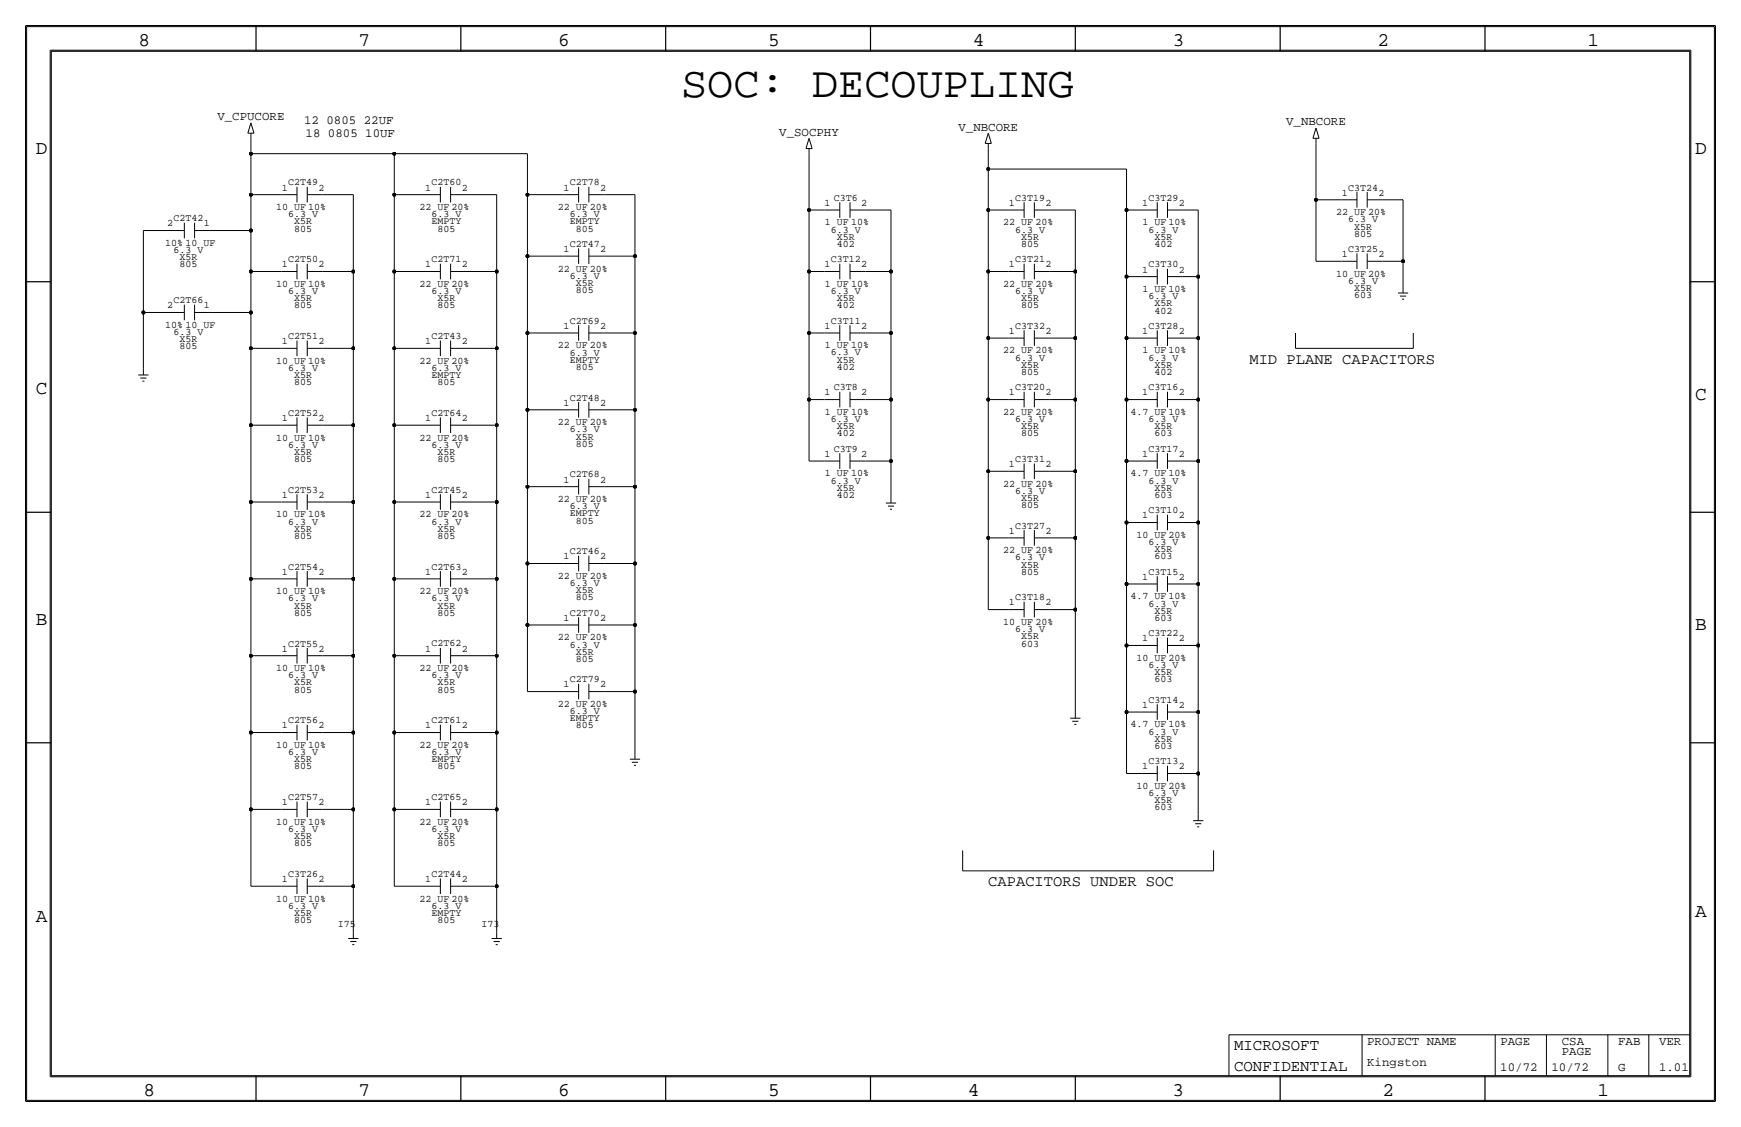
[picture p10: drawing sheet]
<svg xmlns="http://www.w3.org/2000/svg" width="432mm" height="279mm" viewBox="0 0 432 279" stroke-linecap="round" stroke-linejoin="round" font-family="sans-serif">
<!-- layer: Nets -->
<g fill="none" stroke="#000" stroke-width=".25">
<path d="M62.2 34.3v3.8zM62.2 38.1v10.2zM62.2 38.1h35.6zM97.8 38.1h33zM97.8 38.1v10.2zM130.8 38.1v10.2zM200.7 38.1v14zM245.1 36.8v5.1zM326.4 35.6v13.9zM35.6 57.1v20.4zM35.6 57.2h6.3zM52.1 57.2h10.1z"/>
<path d="M62.2 48.3h7.6zM62.2 48.3v8.8zM62.2 57.2v10.1zM80 48.3h7.6zM87.6 48.3v19zM97.8 48.3h7.6zM97.8 48.3v19zM115.6 48.3h7.6zM123.2 48.3v19zM130.8 48.3h8.9zM130.8 48.3v15.2zM149.9 48.3h7.6z"/>
<path d="M157.5 48.3v15.2zM200.7 52.1h3.8zM200.7 52.1v15.2zM214.6 52.1h6.4zM221 52.1v15.2zM245.1 41.9h34.3zM245.1 41.9v10.2zM245.1 52.1v15.2zM245.1 52.1h5.1zM260.3 52.1h6.4zM266.7 52.1v15.2zM279.4 52.1h3.8z"/>
<path d="M279.4 41.9v10.2zM279.4 52.1v16.5zM293.4 52.1h3.8zM297.2 52.1v16.5zM326.4 49.5h6.3zM326.4 49.5v15.3zM342.9 49.5h5.1zM348 49.5v15.3zM35.6 77.5v13.9zM35.6 77.5h6.3zM52.1 77.5h10.1zM62.2 67.3v10.2z"/>
<path d="M62.2 77.5v8.9zM62.2 67.3h7.6zM80 67.3h7.6zM87.6 67.3v19.1zM97.8 67.3h7.6zM97.8 67.3v19.1zM115.6 67.3h7.6zM123.2 67.3v19.1zM130.8 63.5h8.9zM130.8 63.5v19zM149.9 63.5h7.6zM157.5 63.5v19z"/>
<path d="M200.7 67.3h3.8zM200.7 67.3v15.2zM214.6 67.3h6.4zM221 67.3v15.2zM245.1 67.3h5.1zM245.1 67.3v16.5zM260.3 67.3h6.4zM266.7 67.3v16.5zM279.4 68.6h3.8zM279.4 68.6v15.2zM293.4 68.6h3.8zM297.2 68.6v15.2z"/>
<path d="M326.4 64.8h6.3zM342.9 64.8h5.1zM348 64.8v6.3zM62.2 86.4h7.6zM62.2 86.4v19zM80 86.4h7.6zM87.6 86.4v19zM97.8 86.4h7.6zM97.8 86.4v19zM115.6 86.4h7.6zM123.2 86.4v19zM130.8 82.5h8.9z"/>
<path d="M130.8 82.5v19.1zM149.9 82.5h7.6zM157.5 82.5v19.1zM200.7 82.5h3.8zM200.7 99.1h3.8zM200.7 82.5v16.6zM200.7 99.1v15.2zM214.6 99.1h6.4zM214.6 82.5h6.4zM221 99.1v15.2zM221 82.5v16.6zM245.1 83.8v15.3z"/>
<path d="M245.1 99.1h5.1zM245.1 99.1v17.7zM245.1 83.8h5.1zM260.3 99.1h6.4zM260.3 83.8h6.4zM266.7 99.1v17.7zM266.7 83.8v15.3zM279.4 83.8h3.8zM279.4 99.1h3.8zM279.4 83.8v15.3zM279.4 99.1v15.2zM293.4 99.1h3.8z"/>
<path d="M293.4 83.8h3.8zM297.2 99.1v15.2zM297.2 83.8v15.3zM321.3 86.4h29.2zM321.3 82.5v3.9zM350.5 82.5v3.9zM62.2 105.4v19.1zM62.2 105.4h7.6zM80 105.4h7.6zM87.6 105.4v19.1zM97.8 105.4h7.6zM97.8 105.4v19.1z"/>
<path d="M115.6 105.4h7.6zM123.2 105.4v19.1zM130.8 101.6h8.9zM130.8 101.6v19.1zM149.9 101.6h7.6zM157.5 101.6v19.1zM200.7 114.3h3.8zM214.6 114.3h6.4zM221 114.3v8.9zM245.1 116.8h5.1zM245.1 116.8v16.5zM260.3 116.8h6.4z"/>
<path d="M266.7 116.8v16.5zM279.4 114.3h3.8zM279.4 114.3v15.2zM293.4 114.3h3.8zM297.2 114.3v15.2zM62.2 124.5h7.6zM62.2 124.5v19zM80 124.5h7.6zM87.6 124.5v19zM97.8 124.5h7.6zM97.8 124.5v19zM115.6 124.5h7.6z"/>
<path d="M123.2 124.5v19zM130.8 120.7h8.9zM130.8 120.6v19.1zM130.8 139.7h8.9zM130.8 139.7v15.2zM149.9 139.7h7.6zM149.9 120.7h7.6zM157.5 139.7v15.2zM157.5 120.6v19.1zM245.1 133.3v17.8zM245.1 133.3h5.1zM260.3 133.3h6.4z"/>
<path d="M266.7 133.3v17.8zM279.4 129.5h3.8zM279.4 129.5v15.3zM293.4 129.5h3.8zM297.2 129.5v15.3zM62.2 143.5v19.1zM62.2 143.5h7.6zM80 143.5h7.6zM87.6 143.5v19.1zM97.8 143.5h7.6zM97.8 143.5v19.1zM115.6 143.5h7.6z"/>
<path d="M123.2 143.5v19.1zM130.8 154.9h8.9zM130.8 154.9v16.5zM149.9 154.9h7.6zM157.5 154.9v16.5zM245.1 151.1h5.1zM260.3 151.1h6.4zM266.7 151.1v25.4zM279.4 144.8h3.8zM279.4 144.8v15.2zM293.4 144.8h3.8zM297.2 144.8v15.2z"/>
<path d="M62.2 162.6h7.6zM62.2 162.6v19zM80 162.6h7.6zM87.6 162.6v19zM97.8 162.6h7.6zM97.8 162.6v19zM115.6 162.6h7.6zM123.2 162.6v19zM130.8 171.4h8.9zM149.9 171.4h7.6zM157.5 171.4v15.3zM279.4 160h3.8z"/>
<path d="M279.4 176.5h3.8zM279.4 160v16.5zM279.4 176.5v15.3zM293.4 176.5h3.8zM293.4 160h3.8zM297.2 176.5v15.3zM297.2 160v16.5zM62.2 181.6h7.6zM62.2 181.6v19.1zM80 181.6h7.6zM87.6 181.6v19.1zM97.8 181.6h7.6z"/>
<path d="M97.8 181.6v19.1zM115.6 181.6h7.6zM123.2 181.6v19.1zM279.4 191.8h3.8zM293.4 191.8h3.8zM297.2 191.8v10.1zM62.2 200.7h7.6zM62.2 200.7v19zM62.2 219.7h7.6zM80 219.7h7.6zM80 200.7h7.6zM87.6 200.7v19z"/>
<path d="M87.6 219.7v11.4zM97.8 200.7h7.6zM97.8 200.7v19zM97.8 219.7h7.6zM115.6 200.7h7.6zM115.6 219.7h7.6zM123.2 200.7v19zM123.2 219.7v11.4zM238.8 210.8v5.1zM238.8 215.9h62.2zM301 210.8v5.1z"/>
</g>
<g fill="#000" stroke="#000" stroke-width=".25">
<circle cx="62.2" cy="38.1" r=".41"/>
<circle cx="97.8" cy="38.1" r=".41"/>
<circle cx="62.2" cy="57.2" r=".41"/>
<circle cx="62.2" cy="48.3" r=".41"/>
<circle cx="97.8" cy="48.3" r=".41"/>
<circle cx="130.8" cy="48.3" r=".41"/>
<circle cx="200.7" cy="52.1" r=".41"/>
<circle cx="245.1" cy="52.1" r=".41"/>
<circle cx="245.1" cy="41.9" r=".41"/>
<circle cx="279.4" cy="52.1" r=".41"/>
<circle cx="326.4" cy="49.5" r=".41"/>
<circle cx="35.6" cy="77.5" r=".41"/>
<circle cx="62.2" cy="77.5" r=".41"/>
<circle cx="62.2" cy="67.3" r=".41"/>
<circle cx="87.6" cy="67.3" r=".41"/>
<circle cx="97.8" cy="67.3" r=".41"/>
<circle cx="123.2" cy="67.3" r=".41"/>
<circle cx="130.8" cy="63.5" r=".41"/>
<circle cx="157.5" cy="63.5" r=".41"/>
<circle cx="200.7" cy="67.3" r=".41"/>
<circle cx="221" cy="67.3" r=".41"/>
<circle cx="245.1" cy="67.3" r=".41"/>
<circle cx="266.7" cy="67.3" r=".41"/>
<circle cx="279.4" cy="68.6" r=".41"/>
<circle cx="297.2" cy="68.6" r=".41"/>
<circle cx="348" cy="64.8" r=".41"/>
<circle cx="62.2" cy="86.4" r=".41"/>
<circle cx="87.6" cy="86.4" r=".41"/>
<circle cx="97.8" cy="86.4" r=".41"/>
<circle cx="123.2" cy="86.4" r=".41"/>
<circle cx="130.8" cy="82.6" r=".41"/>
<circle cx="157.5" cy="82.6" r=".41"/>
<circle cx="200.7" cy="99.1" r=".41"/>
<circle cx="200.7" cy="82.6" r=".41"/>
<circle cx="221" cy="99.1" r=".41"/>
<circle cx="221" cy="82.6" r=".41"/>
<circle cx="245.1" cy="83.8" r=".41"/>
<circle cx="245.1" cy="99.1" r=".41"/>
<circle cx="266.7" cy="99.1" r=".41"/>
<circle cx="266.7" cy="83.8" r=".41"/>
<circle cx="279.4" cy="83.8" r=".41"/>
<circle cx="279.4" cy="99.1" r=".41"/>
<circle cx="297.2" cy="83.8" r=".41"/>
<circle cx="297.2" cy="99.1" r=".41"/>
<circle cx="62.2" cy="105.4" r=".41"/>
<circle cx="87.6" cy="105.4" r=".41"/>
<circle cx="97.8" cy="105.4" r=".41"/>
<circle cx="123.2" cy="105.4" r=".41"/>
<circle cx="130.8" cy="101.6" r=".41"/>
<circle cx="157.5" cy="101.6" r=".41"/>
<circle cx="221" cy="114.3" r=".41"/>
<circle cx="245.1" cy="116.8" r=".41"/>
<circle cx="266.7" cy="116.8" r=".41"/>
<circle cx="279.4" cy="114.3" r=".41"/>
<circle cx="297.2" cy="114.3" r=".41"/>
<circle cx="62.2" cy="124.5" r=".41"/>
<circle cx="87.6" cy="124.5" r=".41"/>
<circle cx="97.8" cy="124.5" r=".41"/>
<circle cx="123.2" cy="124.5" r=".41"/>
<circle cx="130.8" cy="139.7" r=".41"/>
<circle cx="130.8" cy="120.7" r=".41"/>
<circle cx="157.5" cy="120.7" r=".41"/>
<circle cx="157.5" cy="139.7" r=".41"/>
<circle cx="245.1" cy="133.4" r=".41"/>
<circle cx="266.7" cy="133.4" r=".41"/>
<circle cx="279.4" cy="129.5" r=".41"/>
<circle cx="297.2" cy="129.5" r=".41"/>
<circle cx="62.2" cy="143.5" r=".41"/>
<circle cx="87.6" cy="143.5" r=".41"/>
<circle cx="97.8" cy="143.5" r=".41"/>
<circle cx="123.2" cy="143.5" r=".41"/>
<circle cx="130.8" cy="154.9" r=".41"/>
<circle cx="157.5" cy="154.9" r=".41"/>
<circle cx="266.7" cy="151.1" r=".41"/>
<circle cx="279.4" cy="144.8" r=".41"/>
<circle cx="297.2" cy="144.8" r=".41"/>
<circle cx="62.2" cy="162.6" r=".41"/>
<circle cx="87.6" cy="162.6" r=".41"/>
<circle cx="97.8" cy="162.6" r=".41"/>
<circle cx="123.2" cy="162.6" r=".41"/>
<circle cx="157.5" cy="171.5" r=".41"/>
<circle cx="279.4" cy="160" r=".41"/>
<circle cx="279.4" cy="176.5" r=".41"/>
<circle cx="297.2" cy="160" r=".41"/>
<circle cx="297.2" cy="176.5" r=".41"/>
<circle cx="62.2" cy="181.6" r=".41"/>
<circle cx="87.6" cy="181.6" r=".41"/>
<circle cx="97.8" cy="181.6" r=".41"/>
<circle cx="123.2" cy="181.6" r=".41"/>
<circle cx="297.2" cy="191.8" r=".41"/>
<circle cx="62.2" cy="200.7" r=".41"/>
<circle cx="87.6" cy="200.7" r=".41"/>
<circle cx="87.6" cy="219.7" r=".41"/>
<circle cx="97.8" cy="200.7" r=".41"/>
<circle cx="123.2" cy="200.7" r=".41"/>
<circle cx="123.2" cy="219.7" r=".41"/>
</g>
<!-- layer: Components -->
<g fill="none" stroke="#000" stroke-width=".25">
<path d="M61.5 33h1.5zM62.2 33v1.3zM62.2 30.5l.8 2.5zM62.2 30.5l-.7 2.5zM199.9 36.8h1.5zM200.7 36.8v1.3zM200.7 34.3l.7 2.5zM200.7 34.3l-.8 2.5zM244.3 35.6h1.6zM245.1 35.6v1.2zM245.1 33l.8 2.6zM245.1 33l-.8 2.6z"/>
<path d="M325.6 34.3h1.6zM326.4 31.8l.8 2.5zM326.4 31.8l-.8 2.5zM326.4 34.3v1.3zM41.9 57.2h3.8zM45.7 55.2v3.9zM48.3 55.2v3.9zM48.3 57.2h3.8zM69.9 48.3h3.8zM73.7 46.3v3.9zM76.2 48.3h3.8zM76.2 46.3v3.9z"/>
<path d="M105.4 48.3h3.8zM109.2 46.3v3.9zM111.8 48.3h3.8zM111.8 46.3v3.9zM139.7 48.3h3.8zM143.5 46.3v3.9zM146.1 48.3h3.8zM146.1 46.3v3.9zM204.5 52.1h3.8zM208.3 50.1v3.9zM210.8 52.1h3.8zM210.8 50.1v3.9z"/>
<path d="M250.2 52.1h3.8zM254 50.1v3.9zM256.5 52.1h3.8zM256.5 50.1v3.9zM283.2 52.1h3.8zM287 50.1v3.9zM289.6 52.1h3.8zM289.6 50.1v3.9zM332.7 49.5h3.9zM336.5 47.6v3.9zM339.1 49.5h3.8zM339.1 47.6v3.9z"/>
<path d="M41.9 77.5h3.8zM45.7 75.5v3.9zM48.3 75.5v3.9zM48.3 77.5h3.8zM69.9 67.3h3.8zM73.7 65.4v3.8zM76.2 67.3h3.8zM76.2 65.4v3.8zM105.4 67.3h3.8zM109.2 65.4v3.8zM111.8 67.3h3.8zM111.8 65.4v3.8z"/>
<path d="M139.7 63.5h3.8zM143.5 61.6v3.8zM146.1 63.5h3.8zM146.1 61.6v3.8zM204.5 67.3h3.8zM208.3 65.4v3.8zM210.8 67.3h3.8zM210.8 65.4v3.8zM250.2 67.3h3.8zM254 65.4v3.8zM256.5 67.3h3.8zM256.5 65.4v3.8z"/>
<path d="M283.2 68.6h3.8zM287 66.6v3.9zM289.6 68.6h3.8zM289.6 66.6v3.9zM332.7 64.8h3.9zM336.5 62.8v3.9zM339.1 64.8h3.8zM339.1 62.8v3.9zM346.7 72.6h2.5zM347.2 73.4h1.5zM347.7 74.2h.5zM348 71.1v1.5z"/>
<path d="M34.3 93h2.5zM34.8 93.7h1.5zM35.3 94.5h.5zM35.6 91.4v1.6zM69.8 86.4h3.9zM73.7 84.4v3.9zM76.2 86.4h3.8zM76.2 84.4v3.9zM105.4 86.4h3.8zM109.2 84.4v3.9zM111.8 86.4h3.8zM111.8 84.4v3.9z"/>
<path d="M139.7 82.6h3.8zM143.5 80.6v3.9zM143.5 99.7v3.8zM146.1 82.6h3.8zM146.1 80.6v3.9zM146.1 99.7v3.8zM204.5 99.1h3.8zM204.5 82.6h3.8zM208.3 97.1v3.9zM208.3 80.6v3.9zM210.8 99.1h3.8zM210.8 97.1v3.9z"/>
<path d="M210.8 82.6h3.8zM210.8 80.6v3.9zM250.2 99.1h3.8zM250.2 83.8h3.8zM254 97.1v3.9zM254 81.9v3.9zM256.5 99.1h3.8zM256.5 97.1v3.9zM256.5 83.8h3.8zM256.5 81.9v3.9zM283.2 83.8h3.8zM283.2 99.1h3.8z"/>
<path d="M287 81.9v3.9zM287 97.1v3.9zM289.6 83.8h3.8zM289.6 81.9v3.9zM289.6 99.1h3.8zM289.6 97.1v3.9zM69.8 105.4h3.9zM73.7 103.5v3.8zM76.2 105.4h3.8zM76.2 103.5v3.8zM105.4 105.4h3.8zM109.2 103.5v3.8z"/>
<path d="M111.8 105.4h3.8zM111.8 103.5v3.8zM139.7 101.6h3.8zM143.5 118.7v3.9zM146 118.7v3.9zM146.1 101.6h3.8zM204.5 114.3h3.8zM208.3 112.4v3.8zM210.8 114.3h3.8zM210.8 112.4v3.8zM250.2 116.8h3.8zM254 114.9v3.9z"/>
<path d="M256.5 116.8h3.8zM256.5 114.9v3.9zM283.2 114.3h3.8zM287 112.4v3.8zM289.6 114.3h3.8zM289.6 112.4v3.8zM69.8 124.5h3.9zM73.7 122.5v3.9zM76.2 124.5h3.8zM76.2 122.5v3.9zM105.4 124.5h3.8zM109.2 122.5v3.9z"/>
<path d="M111.8 124.5h3.8zM111.8 122.5v3.9zM139.7 120.7h3.8zM139.7 139.7h3.8zM143.5 137.8v3.8zM146 120.7h3.9zM146.1 139.7h3.8zM146.1 137.8v3.8zM219.7 124.7h2.6zM220.2 125.5h1.5zM220.7 126.2h.5zM221 123.2v1.5z"/>
<path d="M250.2 133.4h3.8zM254 131.4v3.9zM256.5 133.4h3.9zM256.5 131.4v3.9zM283.2 129.5h3.8zM287 127.6v3.9zM289.6 129.5h3.8zM289.6 127.6v3.9zM69.8 143.5h3.9zM73.7 141.6v3.8zM76.2 143.5h3.8zM76.2 141.6v3.8z"/>
<path d="M105.4 143.5h3.8zM109.2 141.6v3.8zM111.8 143.5h3.8zM111.8 141.6v3.8zM139.7 154.9h3.8zM143.5 153v3.9zM146.1 154.9h3.8zM146.1 153v3.9zM250.2 151.1h3.8zM254 149.2v3.9zM256.5 151.1h3.9zM256.5 149.2v3.9z"/>
<path d="M283.2 144.8h3.8zM287 158.1v3.9zM287 142.8v3.9zM289.6 158.1v3.9zM289.6 144.8h3.8zM289.6 142.8v3.9zM69.9 162.6h3.8zM73.7 179.7v3.8zM73.7 160.6v3.9zM76.2 179.7v3.8zM76.2 162.6h3.8zM76.2 160.6v3.9z"/>
<path d="M105.4 162.6h3.8zM109.2 160.6v3.9zM109.2 179.7v3.8zM111.8 162.6h3.8zM111.8 160.6v3.9zM111.8 179.7v3.8zM139.7 171.5h3.8zM143.5 169.5v3.9zM146 171.5h3.9zM146 169.5v3.9zM265.4 178.1h2.6zM265.9 178.8h1.6z"/>
<path d="M266.4 179.6h.6zM266.7 176.5v1.6zM283.2 160h3.8zM283.2 176.5h3.8zM287 174.6v3.9zM289.6 160h3.8zM289.6 176.5h3.8zM289.6 174.6v3.9zM69.8 181.6h3.9zM73.7 198.7v3.9zM76.2 181.6h3.8zM76.2 198.7v3.9z"/>
<path d="M105.4 181.6h3.8zM109.2 198.7v3.9zM111.8 181.6h3.8zM111.8 198.7v3.9zM156.2 188.2h2.6zM156.7 189h1.5zM157.2 189.7h.5zM157.5 186.7v1.5zM283.2 191.8h3.8zM287 189.8v3.9zM289.6 191.8h3.8zM289.6 189.8v3.9z"/>
<path d="M69.8 219.7h3.9zM69.9 200.7h3.8zM73.7 217.8v3.8zM76.2 219.7h3.8zM76.2 217.8v3.8zM76.2 200.7h3.8zM105.4 200.7h3.8zM105.4 219.7h3.8zM109.2 217.8v3.8zM111.8 200.7h3.8zM111.8 219.7h3.8zM111.8 217.8v3.8z"/>
<path d="M295.9 203.5h2.5zM296.4 204.2h1.5zM296.9 205h.5zM297.2 201.9v1.6zM86.4 232.7h2.5zM86.9 233.4h1.5zM87.4 234.2h.5zM87.6 231.1v1.6zM121.9 232.7h2.6zM122.4 233.4h1.6zM122.9 234.2h.5zM123.2 231.1v1.6z"/>
</g>
<!-- layer: Page Border and Title Block -->
<g fill="none" stroke="#000" stroke-width=".3">
<path d="M6.4 6.4h419.1zM6.4 6.4v266.7zM12.7 12.7h406.4zM12.7 12.7v254zM63.5 6.4v6.3zM114.3 6.4v6.3zM165.1 6.4v6.3zM215.9 6.4v6.3zM266.7 6.4v6.3zM317.5 6.4v6.3zM368.3 6.4v6.3zM419.1 12.7v254z"/>
<path d="M425.5 6.4v266.7zM6.4 69.9h6.3zM419.1 69.9h6.4zM6.4 127h6.3zM419.1 127h6.4zM6.4 184.2h6.3zM419.1 184.2h6.4zM6.4 273.1h419.1zM12.7 266.7h406.4zM63.5 266.7v6.4zM114.3 266.7v6.4zM165.1 266.7v6.4z"/>
<path d="M215.9 266.7v6.4zM266.7 266.7v6.4zM317.5 266.7v6.4zM368.3 266.7v6.4z"/>
</g>
<g fill="none" stroke="#000" stroke-width=".25">
<path d="M6.6 6.6h418.6zM6.6 6.6v266.2zM12.4 12.4v254.6zM12.4 12.4h407zM419.4 12.4v254.6zM425.2 6.6v266.2zM304.8 256.5v10.2zM304.8 256.5h114.3zM337.8 256.5v10.2zM370.8 256.5v10.2zM383.5 256.5v10.2zM398.8 256.5v10.2z"/>
<path d="M408.9 256.5v10.2zM6.6 272.8h418.6zM12.4 267h407z"/>
</g>
<text font-size="10.8" x="168.9" y="24.1">SOC: DECOUPLING</text>
<g font-size="4.8">
<text x="34.3" y="11.4">8</text>
<text x="88.9" y="11.4">7</text>
<text x="138.5" y="11.4">6</text>
<text x="190.5" y="11.4">5</text>
<text x="241.3" y="11.4">4</text>
<text x="290.8" y="11.4">3</text>
<text x="341.6" y="11.4">2</text>
<text x="393.7" y="11.4">1</text>
<text x="8.9" y="38.1">D</text>
<text x="420.4" y="38.1">D</text>
<text x="8.9" y="97.8">C</text>
<text x="420.4" y="99.1">C</text>
<text x="8.9" y="154.9">B</text>
<text x="420.4" y="156.2">B</text>
<text x="420.4" y="227.3">A</text>
<text x="8.9" y="228.6">A</text>
<text x="35.6" y="271.8">8</text>
<text x="88.9" y="271.8">7</text>
<text x="138.4" y="271.8">6</text>
<text x="190.5" y="271.8">5</text>
<text x="240" y="271.8">4</text>
<text x="290.8" y="271.8">3</text>
<text x="342.9" y="271.8">2</text>
<text x="396.2" y="271.8">1</text>
</g>
<g font-size="3.9">
<text x="306.1" y="260.4">MICROSOFT</text>
<text x="306.1" y="265.4">CONFIDENTIAL</text>
</g>
<g font-size="3.8">
<text x="309.9" y="90.2">MID PLANE CAPACITORS</text>
<text x="245.1" y="219.7">CAPACITORS UNDER SOC</text>
</g>
<g font-size="3.1">
<text x="53.9" y="29.8">V_CPUCORE</text>
<text x="75.4" y="30.7">12 0805 22UF</text>
<text x="75.8" y="34.1">18 0805 10UF</text>
<text x="193.3" y="33.6">V_SOCPHY</text>
<text x="237.7" y="32.4">V_NBCORE</text>
<text x="319" y="31.1">V_NBCORE</text>
<text x="339.1" y="259.1">PROJECT NAME</text>
<text x="372.1" y="259.1">PAGE</text>
<text x="387.4" y="259.1">CSA</text>
<text x="387.4" y="261.6">PAGE</text>
<text x="401.3" y="259.1">FAB</text>
<text x="411.5" y="259.1">VER</text>
<text x="339.1" y="264.2">Kingston</text>
<text x="372.1" y="265.4">10/72</text>
<text x="384.8" y="265.4">10/72</text>
<text x="401.3" y="265.4">G</text>
<text x="411.5" y="265.4">1.01</text>
</g>
<g font-size="2.5">
<text x="69.9" y="47.2">1</text>
<text x="71.5" y="46">C2T49</text>
<text x="79" y="47.2">2</text>
<text x="105.5" y="47.2">1</text>
<text x="107" y="46">C2T60</text>
<text x="114.6" y="47.2">2</text>
<text x="139.7" y="47.2">1</text>
<text x="141.3" y="46">C2T78</text>
<text x="148.8" y="47.2">2</text>
<text x="334.4" y="47.2">C3T24</text>
<text x="68.5" y="52.1">10 UF 10%</text>
<text x="71.5" y="53.8">6.3 V</text>
<text x="104.1" y="52.1">22 UF 20%</text>
<text x="107" y="53.9">6.3 V</text>
<text x="138.4" y="52.1">22 UF 20%</text>
<text x="141.3" y="53.8">6.3 V</text>
<text x="204.5" y="51">1</text>
<text x="206.8" y="49.8">C3T6</text>
<text x="213.6" y="51">2</text>
<text x="250.2" y="51">1</text>
<text x="251.8" y="49.8">C3T19</text>
<text x="259.3" y="51">2</text>
<text x="283.3" y="51.1">1</text>
<text x="284.8" y="49.8">C3T29</text>
<text x="292.4" y="51.1">2</text>
<text x="331.4" y="53.3">22 UF 20%</text>
<text x="332.8" y="48.5">1</text>
<text x="341.9" y="48.5">2</text>
<text x="41.4" y="56.1">2</text>
<text x="43" y="54.9">C2T42</text>
<text x="50.6" y="56.1">1</text>
<text x="73" y="57.4">805</text>
<text x="73" y="55.6">X5R</text>
<text x="107" y="55.6">EMPTY</text>
<text x="108.5" y="57.4">805</text>
<text x="141.3" y="55.6">EMPTY</text>
<text x="142.8" y="57.4">805</text>
<text x="204.6" y="55.9">1 UF 10%</text>
<text x="206.1" y="57.7">6.3 V</text>
<text x="207.6" y="59.4">X5R</text>
<text x="248.8" y="55.9">22 UF 20%</text>
<text x="251.8" y="57.6">6.3 V</text>
<text x="253.3" y="59.4">X5R</text>
<text x="283.4" y="55.9">1 UF 10%</text>
<text x="284.8" y="57.7">6.3 V</text>
<text x="286.3" y="59.4">X5R</text>
<text x="334.4" y="55.1">6.3 V</text>
<text x="335.8" y="56.9">X5R</text>
<text x="335.8" y="58.7">805</text>
<text x="41" y="61">10% 10 UF</text>
<text x="43" y="62.7">6.3 V</text>
<text x="44.5" y="64.5">X5R</text>
<text x="71.5" y="65">C2T50</text>
<text x="107" y="65">C2T71</text>
<text x="139.7" y="62.5">1</text>
<text x="141.3" y="61.2">C2T47</text>
<text x="148.9" y="62.5">2</text>
<text x="206.1" y="65">C3T12</text>
<text x="207.6" y="61.2">402</text>
<text x="251.8" y="65">C3T21</text>
<text x="253.3" y="61.2">805</text>
<text x="286.3" y="61.2">402</text>
<text x="332.8" y="63.8">1</text>
<text x="334.4" y="62.5">C3T25</text>
<text x="341.9" y="63.8">2</text>
<text x="44.5" y="66.3">805</text>
<text x="68.5" y="71.1">10 UF 10%</text>
<text x="69.9" y="66.3">1</text>
<text x="79" y="66.3">2</text>
<text x="104.1" y="71.1">22 UF 20%</text>
<text x="105.5" y="66.3">1</text>
<text x="114.6" y="66.3">2</text>
<text x="138.4" y="67.3">22 UF 20%</text>
<text x="141.3" y="69.1">6.3 V</text>
<text x="142.8" y="70.9">X5R</text>
<text x="204.5" y="66.3">1</text>
<text x="204.6" y="71.1">1 UF 10%</text>
<text x="213.6" y="66.3">2</text>
<text x="248.8" y="71.1">22 UF 20%</text>
<text x="250.2" y="66.3">1</text>
<text x="259.3" y="66.3">2</text>
<text x="283.3" y="67.6">1</text>
<text x="284.8" y="66.3">C3T30</text>
<text x="292.4" y="67.6">2</text>
<text x="331.4" y="68.6">10 UF 20%</text>
<text x="334.4" y="70.4">6.3 V</text>
<text x="41.4" y="76.4">2</text>
<text x="43" y="75.2">C2T66</text>
<text x="50.6" y="76.4">1</text>
<text x="71.5" y="72.9">6.3 V</text>
<text x="73" y="76.4">805</text>
<text x="73" y="74.7">X5R</text>
<text x="107" y="72.9">6.3 V</text>
<text x="108.5" y="76.4">805</text>
<text x="108.5" y="74.7">X5R</text>
<text x="142.8" y="72.6">805</text>
<text x="206.1" y="72.9">6.3 V</text>
<text x="207.6" y="74.7">X5R</text>
<text x="207.6" y="76.4">402</text>
<text x="251.8" y="72.9">6.3 V</text>
<text x="253.3" y="76.4">805</text>
<text x="253.3" y="74.7">X5R</text>
<text x="283.4" y="72.4">1 UF 10%</text>
<text x="284.8" y="74.2">6.3 V</text>
<text x="286.3" y="77.7">402</text>
<text x="286.3" y="75.9">X5R</text>
<text x="335.8" y="72.1">X5R</text>
<text x="335.8" y="73.9">603</text>
<text x="41" y="81.3">10% 10 UF</text>
<text x="43" y="83.1">6.3 V</text>
<text x="139.7" y="81.5">1</text>
<text x="141.3" y="80.3">C2T69</text>
<text x="148.8" y="81.5">2</text>
<text x="204.5" y="81.5">1</text>
<text x="206.1" y="80.3">C3T11</text>
<text x="213.6" y="81.5">2</text>
<text x="250.2" y="82.8">1</text>
<text x="251.8" y="81.5">C3T32</text>
<text x="259.3" y="82.8">2</text>
<text x="283.3" y="82.8">1</text>
<text x="284.8" y="81.5">C3T28</text>
<text x="292.4" y="82.8">2</text>
<text x="44.5" y="86.6">805</text>
<text x="44.5" y="84.8">X5R</text>
<text x="69.9" y="85.3">1</text>
<text x="71.5" y="84.1">C2T51</text>
<text x="79" y="85.3">2</text>
<text x="105.5" y="85.3">1</text>
<text x="107" y="84.1">C2T43</text>
<text x="114.6" y="85.3">2</text>
<text x="138.4" y="86.4">22 UF 20%</text>
<text x="141.3" y="88.1">6.3 V</text>
<text x="141.3" y="89.9">EMPTY</text>
<text x="204.6" y="86.4">1 UF 10%</text>
<text x="206.1" y="88.1">6.3 V</text>
<text x="207.6" y="89.9">X5R</text>
<text x="248.8" y="87.6">22 UF 20%</text>
<text x="251.8" y="89.4">6.3 V</text>
<text x="283.4" y="87.6">1 UF 10%</text>
<text x="284.8" y="89.4">6.3 V</text>
<text x="68.5" y="90.2">10 UF 10%</text>
<text x="71.5" y="92">6.3 V</text>
<text x="73" y="93.7">X5R</text>
<text x="73" y="95.5">805</text>
<text x="104.1" y="90.2">22 UF 20%</text>
<text x="107" y="92">6.3 V</text>
<text x="107" y="93.7">EMPTY</text>
<text x="108.5" y="95.5">805</text>
<text x="142.8" y="91.7">805</text>
<text x="207.6" y="91.7">402</text>
<text x="253.3" y="91.2">X5R</text>
<text x="253.3" y="93">805</text>
<text x="286.3" y="93">402</text>
<text x="286.3" y="91.2">X5R</text>
<text x="139.7" y="100.6">1</text>
<text x="141.3" y="99.3">C2T48</text>
<text x="148.9" y="100.6">2</text>
<text x="204.5" y="98">1</text>
<text x="206.8" y="96.8">C3T8</text>
<text x="213.6" y="98">2</text>
<text x="250.2" y="98">1</text>
<text x="251.8" y="96.8">C3T20</text>
<text x="259.3" y="98">2</text>
<text x="283.3" y="98">1</text>
<text x="284.8" y="96.8">C3T16</text>
<text x="292.4" y="98">2</text>
<text x="69.9" y="104.4">1</text>
<text x="71.5" y="103.1">C2T52</text>
<text x="79" y="104.4">2</text>
<text x="105.5" y="104.4">1</text>
<text x="107" y="103.1">C2T64</text>
<text x="114.6" y="104.4">2</text>
<text x="138.4" y="105.4">22 UF 20%</text>
<text x="141.3" y="107.2">6.3 V</text>
<text x="204.6" y="102.9">1 UF 10%</text>
<text x="206.1" y="104.6">6.3 V</text>
<text x="207.6" y="106.4">X5R</text>
<text x="248.8" y="102.9">22 UF 20%</text>
<text x="251.8" y="104.6">6.3 V</text>
<text x="253.3" y="106.4">X5R</text>
<text x="280.4" y="102.9">4.7 UF 10%</text>
<text x="284.8" y="104.7">6.3 V</text>
<text x="286.3" y="106.4">X5R</text>
<text x="68.5" y="109.2">10 UF 10%</text>
<text x="71.5" y="111">6.3 V</text>
<text x="73" y="112.8">X5R</text>
<text x="104.1" y="109.2">22 UF 20%</text>
<text x="107" y="111">6.3 V</text>
<text x="108.5" y="112.8">X5R</text>
<text x="142.8" y="109">X5R</text>
<text x="142.8" y="110.7">805</text>
<text x="204.5" y="113.3">1</text>
<text x="206.8" y="112">C3T9</text>
<text x="207.6" y="108.2">402</text>
<text x="213.6" y="113.3">2</text>
<text x="253.3" y="108.2">805</text>
<text x="283.3" y="113.3">1</text>
<text x="284.8" y="112">C3T17</text>
<text x="286.3" y="108.2">603</text>
<text x="292.4" y="113.3">2</text>
<text x="73" y="114.6">805</text>
<text x="108.5" y="114.6">805</text>
<text x="139.7" y="119.6">1</text>
<text x="141.3" y="118.4">C2T68</text>
<text x="148.8" y="119.6">2</text>
<text x="204.6" y="118.1">1 UF 10%</text>
<text x="206.1" y="119.9">6.3 V</text>
<text x="250.2" y="115.8">1</text>
<text x="251.8" y="114.6">C3T31</text>
<text x="259.3" y="115.8">2</text>
<text x="280.4" y="118.1">4.7 UF 10%</text>
<text x="284.8" y="119.9">6.3 V</text>
<text x="69.9" y="123.4">1</text>
<text x="71.5" y="122.2">C2T53</text>
<text x="79" y="123.4">2</text>
<text x="105.5" y="123.4">1</text>
<text x="107" y="122.2">C2T45</text>
<text x="114.6" y="123.4">2</text>
<text x="138.4" y="124.5">22 UF 20%</text>
<text x="207.6" y="123.4">402</text>
<text x="207.6" y="121.7">X5R</text>
<text x="248.8" y="120.6">22 UF 20%</text>
<text x="251.8" y="122.4">6.3 V</text>
<text x="253.3" y="126">805</text>
<text x="253.3" y="124.2">X5R</text>
<text x="286.3" y="121.7">X5R</text>
<text x="286.3" y="123.4">603</text>
<text x="68.5" y="128.3">10 UF 10%</text>
<text x="71.5" y="130.1">6.3 V</text>
<text x="73" y="131.8">X5R</text>
<text x="104.1" y="128.3">22 UF 20%</text>
<text x="107" y="130.1">6.3 V</text>
<text x="108.5" y="131.8">X5R</text>
<text x="141.3" y="126.2">6.3 V</text>
<text x="141.3" y="128">EMPTY</text>
<text x="142.8" y="129.8">805</text>
<text x="251.8" y="131.1">C3T27</text>
<text x="283.3" y="128.5">1</text>
<text x="284.8" y="127.3">C3T10</text>
<text x="292.4" y="128.5">2</text>
<text x="73" y="133.6">805</text>
<text x="108.5" y="133.6">805</text>
<text x="141.3" y="137.4">C2T46</text>
<text x="248.8" y="137.2">22 UF 20%</text>
<text x="250.2" y="132.3">1</text>
<text x="259.3" y="132.3">2</text>
<text x="281.9" y="133.4">10 UF 20%</text>
<text x="284.8" y="135.1">6.3 V</text>
<text x="286.3" y="136.9">X5R</text>
<text x="69.9" y="142.5">1</text>
<text x="71.5" y="141.2">C2T54</text>
<text x="79" y="142.5">2</text>
<text x="105.5" y="142.5">1</text>
<text x="107" y="141.2">C2T63</text>
<text x="114.6" y="142.5">2</text>
<text x="138.4" y="143.5">22 UF 20%</text>
<text x="139.7" y="138.7">1</text>
<text x="148.9" y="138.7">2</text>
<text x="251.8" y="138.9">6.3 V</text>
<text x="253.3" y="142.5">805</text>
<text x="253.3" y="140.7">X5R</text>
<text x="283.3" y="143.8">1</text>
<text x="284.8" y="142.5">C3T15</text>
<text x="286.3" y="138.7">603</text>
<text x="292.4" y="143.8">2</text>
<text x="68.5" y="147.3">10 UF 10%</text>
<text x="71.5" y="149.1">6.3 V</text>
<text x="104.1" y="147.3">22 UF 20%</text>
<text x="107" y="149.1">6.3 V</text>
<text x="141.3" y="145.3">6.3 V</text>
<text x="142.8" y="147.1">X5R</text>
<text x="142.8" y="148.8">805</text>
<text x="251.8" y="148.8">C3T18</text>
<text x="280.4" y="148.6">4.7 UF 10%</text>
<text x="73" y="150.9">X5R</text>
<text x="73" y="152.7">805</text>
<text x="108.5" y="150.9">X5R</text>
<text x="108.5" y="152.7">805</text>
<text x="139.7" y="153.9">1</text>
<text x="141.3" y="152.7">C2T70</text>
<text x="148.9" y="153.9">2</text>
<text x="248.8" y="154.9">10 UF 20%</text>
<text x="250.2" y="150.1">1</text>
<text x="259.3" y="150.1">2</text>
<text x="284.8" y="150.4">6.3 V</text>
<text x="286.3" y="152.1">X5R</text>
<text x="286.3" y="153.9">603</text>
<text x="69.9" y="161.5">1</text>
<text x="71.5" y="160.3">C2T55</text>
<text x="79" y="161.5">2</text>
<text x="105.5" y="161.5">1</text>
<text x="107" y="160.3">C2T62</text>
<text x="114.6" y="161.5">2</text>
<text x="138.4" y="158.8">22 UF 20%</text>
<text x="141.3" y="160.5">6.3 V</text>
<text x="251.8" y="156.7">6.3 V</text>
<text x="253.3" y="160.3">603</text>
<text x="253.3" y="158.5">X5R</text>
<text x="283.3" y="159">1</text>
<text x="284.8" y="157.7">C3T22</text>
<text x="292.4" y="159">2</text>
<text x="68.5" y="166.4">10 UF 10%</text>
<text x="104.1" y="166.4">22 UF 20%</text>
<text x="142.8" y="162.3">X5R</text>
<text x="142.8" y="164.1">805</text>
<text x="281.9" y="163.8">10 UF 20%</text>
<text x="284.8" y="165.6">6.3 V</text>
<text x="286.3" y="167.4">X5R</text>
<text x="71.5" y="168.1">6.3 V</text>
<text x="73" y="169.9">X5R</text>
<text x="73" y="171.7">805</text>
<text x="107" y="168.2">6.3 V</text>
<text x="108.5" y="169.9">X5R</text>
<text x="108.5" y="171.7">805</text>
<text x="139.7" y="170.4">1</text>
<text x="141.3" y="169.2">C2T79</text>
<text x="148.8" y="170.4">2</text>
<text x="286.3" y="169.2">603</text>
<text x="71.5" y="179.3">C2T56</text>
<text x="107" y="179.3">C2T61</text>
<text x="138.4" y="175.3">22 UF 20%</text>
<text x="141.3" y="177">6.3 V</text>
<text x="141.3" y="178.8">EMPTY</text>
<text x="283.3" y="175.5">1</text>
<text x="284.8" y="174.2">C3T14</text>
<text x="292.4" y="175.5">2</text>
<text x="68.5" y="185.4">10 UF 10%</text>
<text x="69.9" y="180.6">1</text>
<text x="79" y="180.6">2</text>
<text x="104.1" y="185.4">22 UF 20%</text>
<text x="105.4" y="180.6">1</text>
<text x="114.6" y="180.6">2</text>
<text x="142.8" y="180.6">805</text>
<text x="280.4" y="180.3">4.7 UF 10%</text>
<text x="284.8" y="182.1">6.3 V</text>
<text x="286.3" y="183.9">X5R</text>
<text x="286.3" y="185.7">603</text>
<text x="71.5" y="187.2">6.3 V</text>
<text x="73" y="189">X5R</text>
<text x="73" y="190.8">805</text>
<text x="107" y="187.2">6.3 V</text>
<text x="107" y="189">EMPTY</text>
<text x="108.5" y="190.8">805</text>
<text x="283.3" y="190.8">1</text>
<text x="284.8" y="189.5">C3T13</text>
<text x="292.4" y="190.8">2</text>
<text x="281.9" y="195.6">10 UF 20%</text>
<text x="284.8" y="197.4">6.3 V</text>
<text x="69.9" y="199.6">1</text>
<text x="71.5" y="198.4">C2T57</text>
<text x="79" y="199.6">2</text>
<text x="105.5" y="199.6">1</text>
<text x="107" y="198.4">C2T65</text>
<text x="114.6" y="199.6">2</text>
<text x="286.3" y="199.1">X5R</text>
<text x="286.3" y="200.9">603</text>
<text x="68.5" y="204.5">10 UF 10%</text>
<text x="71.5" y="206.2">6.3 V</text>
<text x="73" y="208">X5R</text>
<text x="73" y="209.8">805</text>
<text x="104.1" y="204.5">22 UF 20%</text>
<text x="107" y="206.2">6.3 V</text>
<text x="108.5" y="208">X5R</text>
<text x="108.5" y="209.8">805</text>
<text x="69.9" y="218.7">1</text>
<text x="71.5" y="217.4">C3T26</text>
<text x="79" y="218.7">2</text>
<text x="105.5" y="218.7">1</text>
<text x="107" y="217.4">C2T44</text>
<text x="114.6" y="218.7">2</text>
<text x="68.5" y="223.5">10 UF 10%</text>
<text x="71.5" y="225.3">6.3 V</text>
<text x="73" y="227.1">X5R</text>
<text x="104.1" y="223.5">22 UF 20%</text>
<text x="107" y="225.3">6.3 V</text>
<text x="107" y="227.1">EMPTY</text>
<text x="73" y="228.9">805</text>
<text x="83.8" y="229.9">I75</text>
<text x="108.5" y="228.9">805</text>
<text x="119.4" y="229.9">I73</text>
</g>
</svg>
